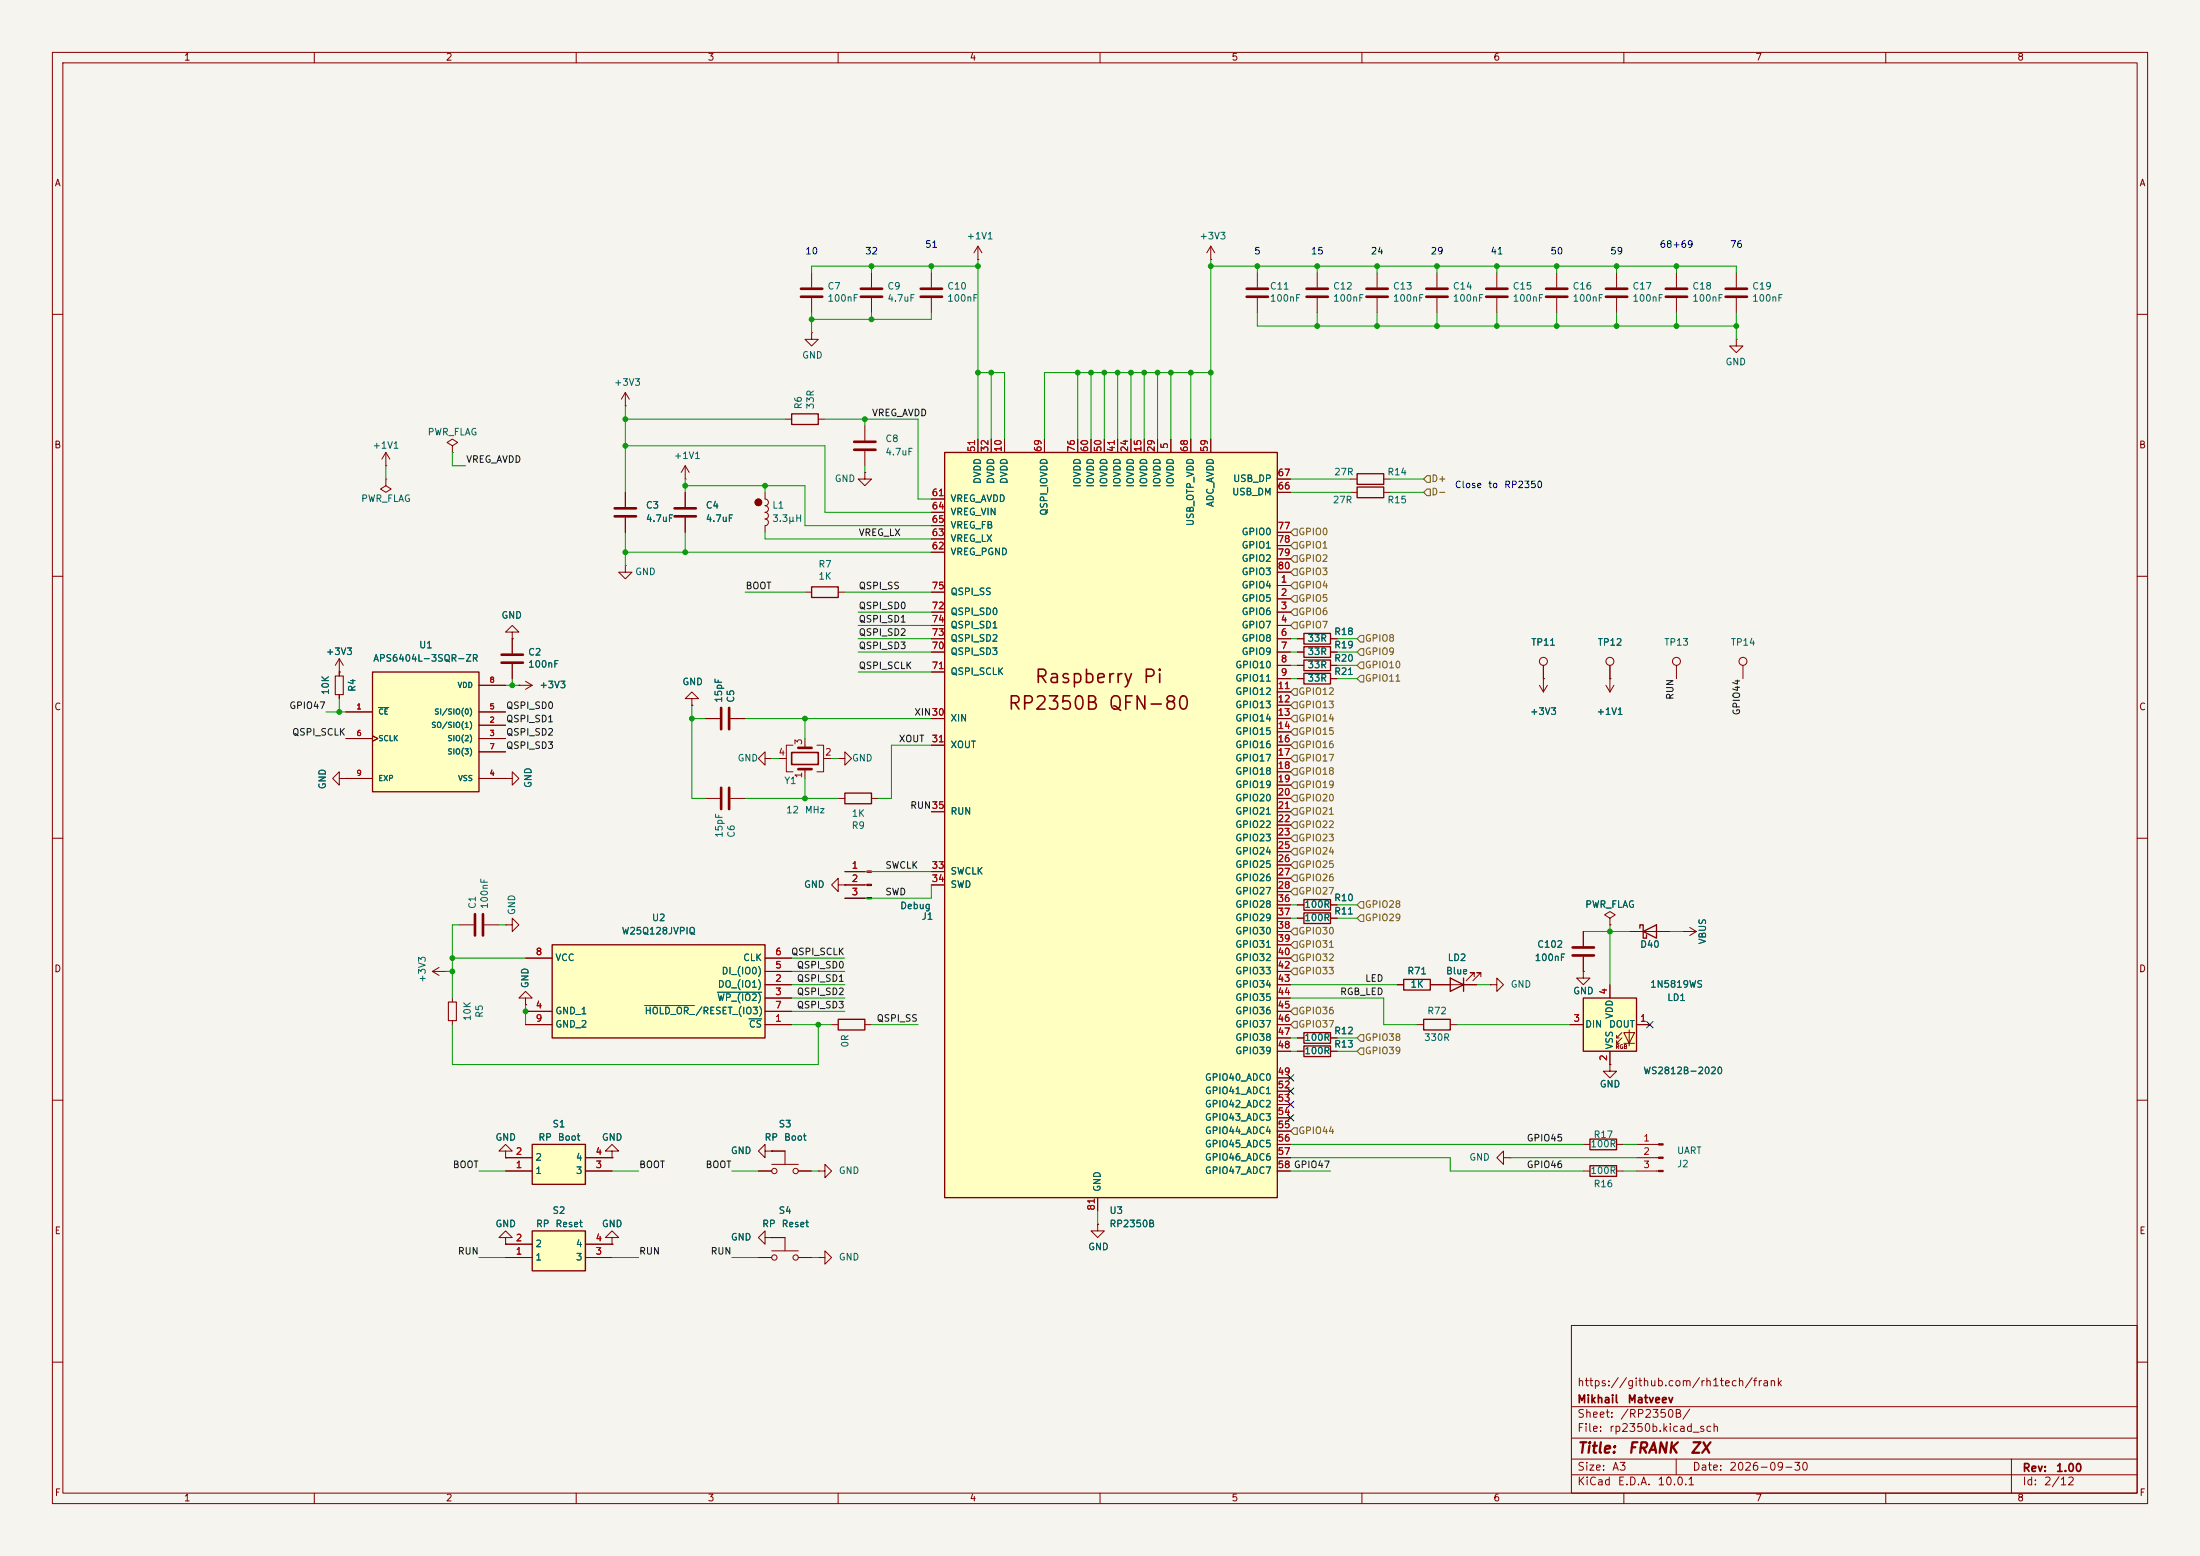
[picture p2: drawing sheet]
<svg xmlns="http://www.w3.org/2000/svg" width="420mm" height="297mm" viewBox="0 0 420 297" stroke-linecap="round" stroke-linejoin="round" font-family="sans-serif">
<path d="M0 0h420v297h-420z" fill="#f5f4ef" stroke="#f5f4ef" stroke-width=".19"/>
<g fill="none" stroke="#840000" stroke-width=".19">
<path d="M10 10h400v277h-400zM12 12h396v273h-396zM60 10v2M110 10v2M160 10v2M210 10v2M260 10v2M310 10v2M360 10v2M251.5 52.1v2.8M251.5 56.9v2.8M10 60h2"/>
<path d="M408 60h2M10 110h2M408 110h2M10 160h2M146 144.8v1.3l-1.2-1.3 1.2-1.3v1.3h1.3M147.3 144.8h.1M148.6 144.8h1.5M151.4 142.2h-1.3v5.1h1.3M153.7 141v1.7M153.7 146.8v1.8M156 142.2h1.2v5.1h-1.2M157.2 144.8h1.5"/>
<path d="M160 144.8h1.3v1.3l1.3-1.3-1.3-1.3v1.3M160 144.8h.1M160 152.4h1.3M166.4 152.4h1.2M408 160h2M160 168.9v-1.3l-1.3 1.3 1.3 1.3v-1.3h1.3M161.3 168.9h.1M158.7 195.6h1.3M165.1 195.6h1.3M10 210h2M312.4 218.4h4.2M408 210h2"/>
<path d="M156.2 223.5h1.3v-1.3l1.2 1.3-1.2 1.3v-1.3M156.2 223.5h.1M312.4 221h4.2M312.4 223.5h4.2M300 253h108v32h-108zM10 260h2M300 278.5h108M300 274.5h108M300 268.5h108M320 278.5v3M384 278.5v6.5M408 260h2"/>
<path d="M60 285v2M110 285v2M160 285v2M210 285v2M260 285v2M300 281.5h108M310 285v2M360 285v2"/>
</g>
<g fill="#840000" stroke="#840000" stroke-width=".19">
<path d="M316.6 218.3h.9v.3h-.9z"/>
<path d="M316.6 220.9h.9v.2h-.9z"/>
<path d="M316.6 223.4h.9v.2h-.9z"/>
<circle cx="144.8" cy="95.9" r=".63"/>
</g>
<path d="M161.3 151.4h5.1v2h-5.1zM160 194.6h5.1v2h-5.1z" fill="none" stroke="#840000" stroke-width=".25"/>
<path d="M249.4 55.1h4.1M249.4 56.6h4.1M152.4 146.8h2.5M152.4 142.7h2.5" fill="none" stroke="#840000" stroke-width=".51"/>
<path d="M151.1 143.6h5.1v2.3h-5.1z" fill="none" stroke="#840000" stroke-width=".3"/>
<path d="M180.3 86.4h63.5v142.2h-63.5z" fill="#ffffc2"/>
<path d="M180.3 86.4h63.5v142.2h-63.5zM313.1 177.2v-.7h.6v2.6h.6v-.7M313.7 177.8l2.5-1.3v2.6z" fill="none" stroke="#840000" stroke-width=".25"/>
<g fill="none" stroke="#840000" stroke-width=".19">
<path d="M274.3 52.1v2.8M274.3 56.9v2.8M297.2 52.1v2.8M297.2 56.9v2.8M320 52.1v2.8M320 56.9v2.8M331.5 52.1v2.8M331.5 56.9v2.8M331.5 64.8v1.2h-1.3l1.3 1.3 1.2-1.3h-1.2M331.5 64.8h.1M177.8 95.3h2.5M177.8 97.8h2.5"/>
<path d="M186.7 83.8v2.6M189.2 83.8v2.6M191.8 83.8v2.6M199.4 83.8v2.6M205.7 83.8v2.6M208.3 83.8v2.6M210.8 83.8v2.6M213.4 83.8v2.6M215.9 83.8v2.6M218.4 83.8v2.6M221 83.8v2.6M223.5 83.8v2.6"/>
<path d="M227.3 83.8v2.6M231.1 83.8v2.6M243.8 94h2.6M243.8 91.4h2.6M177.8 116.8h2.5M177.8 119.4h2.5M177.8 105.4h2.5M177.8 102.9h2.5M177.8 100.3h2.5M177.8 113h2.5M243.8 111.8h2.6M243.8 114.3h2.6"/>
<path d="M243.8 116.8h2.6M243.8 119.4h2.6M243.8 101.6h2.6M243.8 104.1h2.6M243.8 106.7h2.6M243.8 109.2h2.6M177.8 121.9h2.5M177.8 124.5h2.5M177.8 137.2h2.5M177.8 128.3h2.5M243.8 121.9h2.6M243.8 124.5h2.6"/>
<path d="M243.8 127h2.6M243.8 129.5h2.6M243.8 132.1h2.6M243.8 134.6h2.6M243.8 137.2h2.6M243.8 139.7h2.6M177.8 142.2h2.5M177.8 154.9h2.5M243.8 142.2h2.6M243.8 144.8h2.6M243.8 147.3h2.6M243.8 149.9h2.6"/>
<path d="M243.8 152.4h2.6M243.8 154.9h2.6M243.8 157.5h2.6M87.6 176.5h2.8M92.5 176.5h2.7M96.5 176.5h1.3v-1.2l1.3 1.2-1.3 1.3v-1.3M96.5 176.5h.1M177.8 166.4h2.5M177.8 168.9h2.5M243.8 160h2.6M243.8 162.6h2.6M243.8 165.1h2.6"/>
<path d="M243.8 167.6h2.6M243.8 170.2h2.6M243.8 172.7h2.6M243.8 175.3h2.6M243.8 177.8h2.6M311.1 177.8h7.7M82.5 185.4h2.6M82.5 185.4l1.3 .8M83.8 184.7l-1.3 .7M85.1 185.4h.1M86.4 190.5v.8M86.4 194.8v.8"/>
<path d="M243.8 180.3h2.6M243.8 182.9h2.6M243.8 185.4h2.6M243.8 188h2.6M243.8 190.5h2.6M243.8 193h2.6M243.8 195.6h2.6M243.8 198.1h2.6M243.8 200.7h2.6M243.8 205.7h2.6M243.8 208.3h2.6M243.8 210.8h2.6"/>
<path d="M243.8 213.4h2.6M243.8 215.9h2.6M243.8 218.4h2.6M116.8 236.2h1.3l-1.3-1.3-1.2 1.3h1.2v1.3M116.8 237.5h.1M146 236.2v-1.3l-1.2 1.3 1.2 1.3v-1.3h1.3M147.3 236.2h.1M147.3 236.2h2.6v2.6M147.3 238.8h5.1M209.5 228.6v2.5M243.8 221h2.6M243.8 223.5h2.6"/>
<path d="M144.8 240h2.5M152.4 240h2.5"/>
<circle cx="147.8" cy="240" r=".51"/>
<circle cx="151.9" cy="240" r=".51"/>
</g>
<path d="M272.3 55.1h4.1M272.3 56.6h4.1M295.1 55.1h4.1M295.1 56.6h4.1M318 55.1h4.1M318 56.6h4.1M329.4 55.1h4.1M329.4 56.6h4.1M90.7 174.5v4.1M92.2 174.5v4.1" fill="none" stroke="#840000" stroke-width=".51"/>
<path d="M85.6 191.3h1.5v3.5h-1.5z" fill="none" stroke="#840000" stroke-width=".2"/>
<path d="M101.6 234.9h10.2v7.7h-10.2z" fill="#ffffc2"/>
<path d="M101.6 234.9h10.2v7.7h-10.2z" fill="none" stroke="#840000" stroke-width=".25"/>
<path d="M285.7 52.1v2.8M285.7 56.9v2.8M96.5 219.7h1.3l-1.3-1.3-1.3 1.3h1.3v1.3M116.8 219.7h1.3l-1.3-1.3-1.2 1.3h1.2v1.3M96.5 236.2h1.3l-1.3-1.3-1.3 1.3h1.3v1.3M96.5 237.5h.1M96.5 221h.1M96.5 237.5h5.1M111.8 237.5h5M116.8 221h.1M96.5 240h5.1M111.8 240h5" fill="none" stroke="#840000" stroke-width=".19"/>
<path d="M283.7 55.1h4.1M283.7 56.6h4.1" fill="none" stroke="#840000" stroke-width=".51"/>
<path d="M101.6 218.4h10.2v7.7h-10.2z" fill="#ffffc2"/>
<path d="M259.1 90.4h5.1v2.1h-5.1zM259.1 93h5.1v2h-5.1zM101.6 218.4h10.2v7.7h-10.2z" fill="none" stroke="#840000" stroke-width=".25"/>
<g fill="none" stroke="#840000" stroke-width=".19">
<path d="M262.9 52.1v2.8M262.9 56.9v2.8M257.8 91.4h1.3M257.8 94h1.3M264.2 91.4h1.2M264.2 94h1.2M146 219.7v-1.3l-1.2 1.3 1.2 1.3v-1.3h1.3M147.3 219.7h.1M147.3 219.7h2.6v2.5M96.5 223.5h5.1M96.5 221h5.1M111.8 223.5h5"/>
<path d="M111.8 221h5M144.8 223.5h2.5M147.3 222.2h5.1M152.4 223.5h2.5"/>
<circle cx="147.8" cy="223.5" r=".51"/>
<circle cx="151.9" cy="223.5" r=".51"/>
</g>
<path d="M260.9 55.1h4M260.9 56.6h4" fill="none" stroke="#840000" stroke-width=".51"/>
<path d="M105.4 180.3h40.6v17.8h-40.6z" fill="#ffffc2"/>
<path d="M105.4 180.3h40.6v17.8h-40.6z" fill="none" stroke="#840000" stroke-width=".25"/>
<g fill="none" stroke="#840000" stroke-width=".19">
<path d="M240 52.1v2.8M240 56.9v2.8M64.8 128.3h.1M64.8 125.7v3.3M64.8 132.6v.8M64.8 125.7l-.8 1.3M64.8 125.7l.7 1.3M64.8 148.6v-1.3l-1.3 1.3 1.3 1.3v-1.3h1.2M66 148.6h.1M100.3 190.5h1.3l-1.3-1.3-1.2 1.3h1.2v1.3M100.3 191.8h.1M100.3 195.6h5.1"/>
<path d="M100.3 193h5.1M100.3 182.9h5.1M146 195.6h5.1M146 188h5.1M146 190.5h5.1M146 193h5.1M146 185.4h5.1M146 182.9h5.1"/>
</g>
<path d="M123.1 191.9h9.4M136.9 189.4h8.5M143 194.5h2.4" fill="none" stroke="#006464" stroke-width=".19"/>
<path d="M238 55.1h4.1M238 56.6h4.1" fill="none" stroke="#840000" stroke-width=".51"/>
<path d="M64 129h1.5v3.6h-1.5z" fill="none" stroke="#840000" stroke-width=".2"/>
<path d="M71.1 128.3h20.3v22.8h-20.3z" fill="#ffffc2"/>
<path d="M71.1 128.3h20.3v22.8h-20.3z" fill="none" stroke="#840000" stroke-width=".25"/>
<g fill="none" stroke="#840000" stroke-width=".19">
<path d="M186.7 49.5h.1M186.7 47l-.8 1.3M186.7 47l.8 1.3M186.7 47v2.5M231.1 49.5h.1M231.1 47l-.7 1.3M231.1 47l.8 1.3M231.1 47v2.5M73.7 91.4v1.3l1 .6-1 .7-1.1-.7 1.1-.6M73.7 91.4h.1M73.7 88.9h.1M73.7 86.4l-.8 1.2"/>
<path d="M73.7 86.4l.7 1.2M73.7 86.4v2.5M86.4 85.1l1-.6-1-.7-1.1 .7 1.1 .6v1.3M86.4 86.4h.1M119.4 94v2.8M119.4 98.8v2.8M66 135.9h5.1M91.4 135.9h5.1M91.4 138.4h5.1M91.4 130.8h5.1M97.8 120.7h1.3l-1.3-1.3-1.3 1.3h1.3v1.2M97.8 121.9h.1"/>
<path d="M97.8 121.9v2.8M97.8 126.7v2.8M99.1 130.8h.1M99.1 130.8h2.5M100.3 130l1.3 .8M101.6 130.8l-1.3 .8M132.1 133.4h-1.3l1.3-1.3 1.2 1.3h-1.2v1.2M132.1 134.6h.1M134.6 137.2h2.8M139.4 137.2h2.8M66 141h5.1M66 148.6h5.1"/>
<path d="M71.1 140.5l1 .5-1 .5M91.4 141h5.1M91.4 148.6h5.1M91.4 143.5h5.1M96.5 148.6h1.3v-1.3l1.3 1.3-1.3 1.3v-1.3M96.5 148.6h.1M134.6 152.4h2.8M139.4 152.4h2.8"/>
</g>
<path d="M72.2 135.1h2" fill="none" stroke="#006464" stroke-width=".19"/>
<path d="M117.3 97h4.1M117.3 98.6h4.1M95.8 125h4M95.8 126.5h4M137.7 135.1v4.1M139.2 135.1v4.1M137.7 150.4v4M139.2 150.4v4" fill="none" stroke="#840000" stroke-width=".51"/>
<path d="M302.3 190.5h10.1v10.2h-10.1z" fill="#ffffc2"/>
<g fill="none" stroke="#840000" stroke-width=".19">
<path d="M154.9 52.1v2.8M154.9 56.9v2.8M166.4 52.1v2.8M166.4 56.9v2.8M177.8 52.1v2.8M177.8 56.9v2.8M308.6 52.1v2.8M308.6 56.9v2.8M119.4 77.5h.1M119.4 74.9l-.8 1.3M119.4 74.9l.7 1.3M119.4 74.9v2.6"/>
<path d="M154.9 63.5v1.3h1.3l-1.3 1.2-1.2-1.2h1.2M154.9 63.5h.1M119.4 94v2.8M119.4 98.8v2.8M130.8 91.4h.1M130.8 88.9l-.8 1.3M130.8 88.9l.8 1.3M130.8 88.9v2.5M130.8 94v2.8M130.8 98.8v2.8M146 94v1.3a.64 .64 0 0 1 .7 .6 .64 .64 0 0 1-.7 .6M146 96.5a.64 .64 0 0 1 .7 .7 .64 .64 0 0 1-.7 .6 .64 .64 0 0 1 .7 .6 .64 .64 0 0 1-.7 .7 .64 .64 0 0 1 .7 .6 .64 .64 0 0 1-.7 .6v1.3"/>
<path d="M149.9 80h1.2M156.2 80h1.3M165.1 90.2v1.2h1.3l-1.3 1.3-1.3-1.3h1.3M165.1 90.2h.1M165.1 81.3v2.8M165.1 86.1v2.8M177.8 95.3h2.5M177.8 97.8h2.5M186.7 83.8v2.6M189.2 83.8v2.6M191.8 83.8v2.6M199.4 83.8v2.6"/>
<path d="M205.7 83.8v2.6M208.3 83.8v2.6M210.8 83.8v2.6M213.4 83.8v2.6M215.9 83.8v2.6M218.4 83.8v2.6M221 83.8v2.6M223.5 83.8v2.6M227.3 83.8v2.6M231.1 83.8v2.6M243.8 94h2.6M243.8 91.4h2.6"/>
<path d="M119.4 108v1.2h-1.3l1.3 1.3 1.2-1.3h-1.2M119.4 108h.1M153.7 113h1.2M160 113h1.3M177.8 113h2.5M177.8 116.8h2.5M177.8 119.4h2.5M177.8 105.4h2.5M177.8 102.9h2.5M177.8 100.3h2.5M243.8 111.8h2.6M243.8 114.3h2.6"/>
<path d="M243.8 116.8h2.6M243.8 119.4h2.6M243.8 101.6h2.6M243.8 104.1h2.6M243.8 106.7h2.6M243.8 109.2h2.6M64.8 128.3h.1M64.8 128.3v.7M64.8 132.6v.8M66 135.9h5.1M91.4 135.9h5.1M91.4 138.4h5.1"/>
<path d="M91.4 130.8h5.1M97.8 121.9h.1M97.8 121.9v2.8M97.8 126.7v2.8M99.1 130.8h.1M132.1 134.6h.1M134.6 137.2h2.8M139.4 137.2h2.8M177.8 124.5h2.5M177.8 121.9h2.5M177.8 137.2h2.5M177.8 128.3h2.5"/>
<path d="M243.8 129.5h2.6M243.8 127h2.6M243.8 124.5h2.6M243.8 121.9h2.6M243.8 132.1h2.6M243.8 134.6h2.6M243.8 137.2h2.6M243.8 139.7h2.6M247.6 129.5h1.3M247.6 127h1.3M247.6 124.5h1.3M247.6 121.9h1.3"/>
<path d="M254 129.5h1.3M254 127h1.3M254 124.5h1.3M254 121.9h1.3M293.9 130.8l.7 1.3M294.6 129.5h.1M294.6 127v5.1M295.4 130.8l-.8 1.3M306.6 130.8l.7 1.3M307.3 129.5h.1M307.3 127v5.1M308.1 130.8l-.8 1.3"/>
<path d="M320 127v2.5M332.7 127v2.5M66 148.6h.1M66 141h5.1M66 148.6h5.1M71.1 140.5l1 .5-1 .5M91.4 141h5.1M91.4 148.6h5.1M91.4 143.5h5.1M96.5 148.6h.1M177.8 142.2h2.5M177.8 154.9h2.5"/>
<path d="M243.8 142.2h2.6M243.8 144.8h2.6M243.8 147.3h2.6M243.8 149.9h2.6M243.8 152.4h2.6M243.8 154.9h2.6M243.8 157.5h2.6M161.3 168.9h.1M161.3 166.4h4.2M161.3 168.9h4.2M161.3 171.5h4.2M177.8 166.4h2.5"/>
<path d="M177.8 168.9h2.5M243.8 177.8h2.6M243.8 172.7h2.6M243.8 175.3h2.6M243.8 160h2.6M243.8 162.6h2.6M243.8 165.1h2.6M243.8 167.6h2.6M243.8 170.2h2.6M247.6 172.7h1.3M247.6 175.3h1.3M254 172.7h1.3"/>
<path d="M254 175.3h1.3M302.3 177.8v2.8M307.3 175.3l1.1-.7-1.1-.6-1 .6 1 .7v1.2M307.3 176.5h.1M311.1 177.8h2.6M316.2 177.8h2.6M321.3 177.8h.1M321.3 177.8h2.5M322.6 177l1.2 .8M323.8 177.8l-1.2 .8M100.3 191.8h.1M100.3 195.6h5.1"/>
<path d="M100.3 182.9h5.1M100.3 193h5.1M146 195.6h5.1M146 188h5.1M146 182.9h5.1M146 185.4h5.1M146 190.5h5.1M146 193h5.1M243.8 198.1h2.6M243.8 195.6h2.6M243.8 188h2.6M243.8 180.3h2.6"/>
<path d="M243.8 182.9h2.6M243.8 185.4h2.6M243.8 190.5h2.6M243.8 193h2.6M247.6 198.1h1.3M254 198.1h1.3M266.7 188h1.3M270.5 195.6h1.3M273 188h8.9M276.9 195.6h1.2M281.4 186.4v-.7h-.7h.7l-1.5 1.5M282.7 186.4v-.7h-.8h.8l-1.5 1.5"/>
<path d="M284.5 188h1.2v-1.3l1.3 1.3-1.3 1.2v-1.2M284.5 188h.1M299.7 195.6h2.6M302.3 185.4v1.3h1.2l-1.2 1.3-1.3-1.3h1.3M302.3 185.4h.1M302.3 182.6v2.8M307.3 188v2.5M308.6 198.1h.5M308.6 199.1h.5M309.6 197.1l-1 1v-.5M309.6 198.1l-1 1v-.5M310 197.1h2l-1 2z"/>
<path d="M310 199.1h2M311 196.6v3M312.4 195.6h2.6M147.3 219.7h.1M147.3 219.7h2.6M243.8 218.4h2.6M243.8 200.7h2.6M243.8 205.7h2.6M243.8 208.3h2.6M243.8 210.8h2.6M243.8 213.4h2.6M243.8 215.9h2.6"/>
<path d="M247.6 200.7h1.3M254 200.7h1.3M302.3 218.4h1.2M307.3 203.2v1.3h1.3l-1.3 1.2-1.2-1.2h1.2M307.3 203.2h.1M307.3 200.7v2.5M308.6 218.4h1.3M96.5 221h.1M96.5 237.5h.1M96.5 223.5h5.1M96.5 221h5.1M96.5 237.5h5.1"/>
<path d="M111.8 223.5h5M111.8 221h5M111.8 237.5h5M116.8 221h.1M116.8 237.5h.1M144.8 223.5h2.5M147.3 236.2h.1M147.3 236.2h2.6M152.4 223.5h2.5M209.5 233.7v1.2h1.3l-1.3 1.3-1.2-1.3h1.2M209.5 233.7h.1M209.5 228.6v2.5"/>
<path d="M243.8 223.5h2.6M243.8 221h2.6M287 221v-1.3l-1.3 1.3 1.3 1.2v-1.2h1.3M288.3 221h.1M302.3 223.5h1.2M308.6 223.5h1.3M96.5 240h5.1M111.8 240h5M144.8 240h2.5M152.4 240h2.5M156.2 240h1.3v-1.2l1.2 1.2-1.2 1.3v-1.3M156.2 240h.1"/>
<circle cx="144.8" cy="95.9" r=".63"/>
<circle cx="294.6" cy="126.2" r=".76"/>
<circle cx="307.3" cy="126.2" r=".76"/>
<circle cx="320" cy="126.2" r=".76"/>
<circle cx="332.7" cy="126.2" r=".76"/>
</g>
<g fill="none" stroke="#840000" stroke-width=".25">
<path d="M151.1 79h5.1v2h-5.1zM154.9 112h5.1v2h-5.1zM248.9 128.5h5.1v2.1h-5.1zM248.9 126h5.1v2h-5.1zM248.9 123.4h5.1v2.1h-5.1zM248.9 120.9h5.1v2h-5.1zM248.9 171.7h5.1v2h-5.1zM248.9 174.2h5.1v2.1h-5.1zM248.9 197.1h5.1v2h-5.1zM248.9 199.6h5.1v2.1h-5.1zM268 186.9h5v2.1h-5zM271.8 194.6h5.1v2h-5.1z"/>
<path d="M276.9 186.7l2.5 1.3-2.5 1.2zM279.4 186.7v2.5M302.3 190.5h10.1v10.2h-10.1zM303.5 217.4h5.1v2.1h-5.1zM303.5 222.5h5.1v2h-5.1z"/>
</g>
<g fill="#840000" stroke="#840000" stroke-width=".19">
<path d="M165.5 166.2h.9v.3h-.9z"/>
<path d="M165.5 168.8h.9v.2h-.9z"/>
<path d="M165.5 171.3h.9v.3h-.9z"/>
</g>
<g fill="none" stroke="#840000" stroke-width=".51">
<path d="M152.9 55.1h4.1M152.9 56.6h4.1M164.3 55.1h4.1M164.3 56.6h4.1M175.8 55.1h4M175.8 56.6h4M306.6 55.1h4M306.6 56.6h4M128.8 97h4M128.8 98.6h4M163.1 84.3h4M163.1 85.9h4"/>
<path d="M300.2 180.8h4.1M300.2 182.4h4.1"/>
</g>
<g fill="none" stroke="#725600" stroke-width=".19">
<path d="M272.4 90.8h.6v1.3h-.6l-.6-.7zM272.4 93.3h.6v1.3h-.6l-.6-.6zM247 103.5h.6v1.3h-.6l-.6-.7zM247 106h.6v1.3h-.6l-.6-.6zM247 101h.6v1.2h-.6l-.6-.6zM247 111.1h.6v1.3h-.6l-.6-.6zM247 113.7h.6v1.2h-.6l-.6-.6zM247 118.7h.6v1.3h-.6l-.6-.6zM247 116.2h.6v1.3h-.6l-.6-.7zM247 108.6h.6v1.3h-.6l-.6-.7zM247 136.5h.6v1.3h-.6l-.6-.6zM247 139.1h.6v1.2h-.6l-.6-.6z"/>
<path d="M247 134h.6v1.3h-.6l-.6-.7zM247 131.4h.6v1.3h-.6l-.6-.6zM259.7 123.8h.6v1.3h-.6l-.6-.6zM259.7 128.9h.6v1.3h-.6l-.6-.7zM259.7 121.3h.6v1.3h-.6l-.6-.7zM259.7 126.4h.6v1.2h-.6l-.6-.6zM247 159.4h.6v1.3h-.6l-.6-.7zM247 156.8h.6v1.3h-.6l-.6-.6zM247 146.7h.6v1.3h-.6l-.6-.7zM247 144.1h.6v1.3h-.6l-.6-.6zM247 151.8h.6v1.2h-.6l-.6-.6zM247 149.2h.6v1.3h-.6l-.6-.6z"/>
<path d="M247 141.6h.6v1.3h-.6l-.6-.7zM247 154.3h.6v1.3h-.6l-.6-.7zM247 179.7h.6v1.3h-.6l-.6-.7zM247 177.2h.6v1.2h-.6l-.6-.6zM247 167h.6v1.3h-.6l-.6-.7zM247 161.9h.6v1.3h-.6l-.6-.6zM247 164.5h.6v1.2h-.6l-.6-.6zM247 169.5h.6v1.3h-.6l-.6-.6zM259.7 174.6h.6v1.3h-.6l-.6-.6zM259.7 172.1h.6v1.3h-.6l-.6-.7zM247 192.4h.6v1.3h-.6l-.6-.7zM247 194.9h.6v1.3h-.6l-.6-.6z"/>
<path d="M247 182.2h.6v1.3h-.6l-.6-.6zM247 184.8h.6v1.3h-.6l-.6-.7zM259.7 197.5h.6v1.3h-.6l-.6-.7zM247 215.3h.6v1.2h-.6l-.6-.6zM259.7 200h.6v1.3h-.6l-.6-.6z"/>
</g>
<g fill="none" stroke="#009600" stroke-width=".19">
<path d="M154.9 59.7v3.8M166.4 50.8v1.3M166.4 59.7v1.3M177.8 50.8v1.3M177.8 59.7v1.3h-22.9M186.7 49.5v34.3M186.7 50.8h-31.8v1.3M231.1 50.8h100.4v1.3M231.1 49.5v34.3M240 59.7v2.5h91.5M240 50.8v1.3M251.5 50.8v1.3"/>
<path d="M251.5 59.7v2.5M262.9 50.8v1.3M262.9 59.7v2.5M274.3 50.8v1.3M274.3 59.7v2.5M285.7 50.8v1.3M285.7 59.7v2.5M297.2 50.8v1.3M297.2 59.7v2.5M308.6 50.8v1.3M308.6 59.7v2.5M320 50.8v1.3"/>
<path d="M320 59.7v2.5M331.5 59.7v5.1M119.4 77.5v16.5M186.7 71.1h5.1v12.7M189.2 71.1v12.7M205.7 71.1v12.7M208.3 71.1v12.7M210.8 71.1v12.7M213.4 71.1v12.7M215.9 71.1v12.7M218.4 71.1v12.7M221 71.1v12.7"/>
<path d="M223.5 71.1v12.7M227.3 71.1v12.7M231.1 71.1h-31.7v12.7M73.7 88.9v2.5M86.4 86.4v2.5h2.5M119.4 80h30.5M119.4 85.1h38.1v12.7h20.3M130.8 92.7h22.9v7.6h24.1M130.8 91.4v2.6M146 92.7v1.3M157.5 80h17.8v15.3h2.5M165.1 80v1.3"/>
<path d="M165.1 88.9v1.3M246.4 91.4h11.4M246.4 94h11.4M265.4 91.4h6.4M265.4 94h6.4M119.4 105.4h58.4M119.4 101.6v6.4M130.8 101.6v3.8M142.2 113h11.5M146 101.6v1.3h31.8M161.3 113h16.5M163.8 119.4h14"/>
<path d="M163.8 116.8h14M62.2 135.9h3.8M64.8 133.4v2.5M96.5 130.8h2.6M97.8 129.5v1.3M132.1 137.2h2.5M132.1 134.6v17.8h2.5M142.2 137.2h35.6M153.7 137.2v3.8M163.8 124.5h14M163.8 121.9h14M163.8 128.3h14"/>
<path d="M246.4 129.5h1.2M246.4 127h1.2M246.4 124.5h1.2M246.4 121.9h1.2M255.3 129.5h3.8M255.3 127h3.8M255.3 124.5h3.8M255.3 121.9h3.8M142.2 152.4h17.8M147.3 144.8h1.3M153.7 148.6v3.8M158.7 144.8h1.3"/>
<path d="M177.8 142.2h-7.6v10.2h-2.6M87.6 176.5h-1.2v14M95.2 176.5h1.3M161.3 166.4h16.5M177.8 168.9v2.6h-16.5M246.4 175.3h1.2M246.4 172.7h1.2M255.3 175.3h3.8M255.3 172.7h3.8M302.3 177.8h8.8M307.3 176.5v11.5M318.8 177.8h2.5"/>
<path d="M85.1 185.4h1.3M86.4 195.6v7.6h69.8v-7.6M86.4 182.9h13.9M100.3 191.8v3.8M151.1 190.5h10.2M151.1 188h10.2M151.1 195.6h7.6M151.1 185.4h10.2M151.1 182.9h10.2M151.1 193h10.2M166.4 195.6h8.9M246.4 198.1h1.2"/>
<path d="M246.4 190.5h17.8v5.1h6.3M246.4 188h20.3M255.3 198.1h3.8M278.1 195.6h21.6M281.9 188h2.6M246.4 200.7h1.2M246.4 218.4h55.9M255.3 200.7h3.8M309.9 218.4h2.5M91.4 223.5h5.1M116.8 223.5h5.1M139.7 223.5h5.1"/>
<path d="M154.9 223.5h1.3M209.5 231.1v2.6M246.4 223.5h7.6M246.4 221h30.5v2.5h25.4M288.3 221h24.1M309.9 223.5h2.5M91.4 240h5.1M116.8 240h5.1M139.7 240h5.1M154.9 240h1.3"/>
</g>
<path d="M314.4 195l1.2 1.2M315.6 195l-1.2 1.2M245.8 212.8l1.2 1.2M245.8 207.7l1.2 1.2M245.8 205.1l1.2 1.2M245.8 210.2l1.2 1.2M247 212.8l-1.2 1.2M247 207.7l-1.2 1.2M247 205.1l-1.2 1.2M247 210.2l-1.2 1.2" fill="none" stroke="#000084" stroke-width=".19"/>
<path d="M72.2 135.1h2M123.1 191.9h9.4M136.9 189.4h8.5M143 194.5h2.4" fill="none" stroke="#006464" stroke-width=".19"/>
<g fill="#009600" stroke="#009600" stroke-width=".19">
<circle cx="285.7" cy="50.8" r=".46"/>
<circle cx="262.9" cy="50.8" r=".46"/>
<circle cx="262.9" cy="62.2" r=".46"/>
<circle cx="274.3" cy="62.2" r=".46"/>
<circle cx="308.6" cy="62.2" r=".46"/>
<circle cx="274.3" cy="50.8" r=".46"/>
<circle cx="297.2" cy="62.2" r=".46"/>
<circle cx="331.5" cy="62.2" r=".46"/>
<circle cx="285.7" cy="62.2" r=".46"/>
<circle cx="320" cy="62.2" r=".46"/>
<circle cx="308.6" cy="50.8" r=".46"/>
<circle cx="297.2" cy="50.8" r=".46"/>
<circle cx="320" cy="50.8" r=".46"/>
<circle cx="231.1" cy="71.1" r=".46"/>
<circle cx="227.3" cy="71.1" r=".46"/>
<circle cx="251.5" cy="50.8" r=".46"/>
<circle cx="251.5" cy="62.2" r=".46"/>
<circle cx="223.5" cy="71.1" r=".46"/>
<circle cx="215.9" cy="71.1" r=".46"/>
<circle cx="208.3" cy="71.1" r=".46"/>
<circle cx="210.8" cy="71.1" r=".46"/>
<circle cx="213.4" cy="71.1" r=".46"/>
<circle cx="205.7" cy="71.1" r=".46"/>
<circle cx="240" cy="50.8" r=".46"/>
<circle cx="231.1" cy="50.8" r=".46"/>
<circle cx="218.4" cy="71.1" r=".46"/>
<circle cx="221" cy="71.1" r=".46"/>
<circle cx="307.3" cy="177.8" r=".46"/>
<circle cx="189.2" cy="71.1" r=".46"/>
<circle cx="146" cy="92.7" r=".46"/>
<circle cx="153.7" cy="137.2" r=".46"/>
<circle cx="132.1" cy="137.2" r=".46"/>
<circle cx="130.8" cy="92.7" r=".46"/>
<circle cx="130.8" cy="105.4" r=".46"/>
<circle cx="119.4" cy="80" r=".46"/>
<circle cx="119.4" cy="85.1" r=".46"/>
<circle cx="119.4" cy="105.4" r=".46"/>
<circle cx="97.8" cy="130.8" r=".46"/>
<circle cx="64.8" cy="135.9" r=".46"/>
<circle cx="100.3" cy="193" r=".46"/>
<circle cx="86.4" cy="185.4" r=".46"/>
<circle cx="86.4" cy="182.9" r=".46"/>
<circle cx="166.4" cy="50.8" r=".46"/>
<circle cx="177.8" cy="50.8" r=".46"/>
<circle cx="166.4" cy="61" r=".46"/>
<circle cx="186.7" cy="71.1" r=".46"/>
<circle cx="165.1" cy="80" r=".46"/>
<circle cx="154.9" cy="61" r=".46"/>
<circle cx="186.7" cy="50.8" r=".46"/>
<circle cx="153.7" cy="152.4" r=".46"/>
<circle cx="156.2" cy="195.6" r=".46"/>
</g>
<g font-size="2.5" fill="#840000">
<text x="197.4" y="131">Raspberry Pi</text>
<text x="192.2" y="136.1">RP2350B QFN-80</text>
</g>
<g font-size="2" fill="#840000">
<text x="301" y="277.9">Title:</text>
<text x="310.6" y="277.9">FRANK</text>
<text x="322.5" y="277.9">ZX</text>
</g>
<g font-size="1.5" fill="#840000">
<text x="301" y="268.2">Mikhail</text>
<text x="301" y="265">https://github.com/rh1tech/frank</text>
<text x="310.6" y="268.2">Matveev</text>
<text x="301" y="273.7">File:</text>
<text x="301" y="271">Sheet:</text>
<text x="307.1" y="273.7">rp2350b.kicad_sch</text>
<text x="309.2" y="271">/RP2350B/</text>
<text x="301" y="281.1">Size:</text>
<text x="307.6" y="281.1">A3</text>
<text x="323" y="281.1">Date:</text>
<text x="330" y="281.1">2026-09-30</text>
<text x="386" y="281.3">Rev:</text>
<text x="392.4" y="281.3">1.00</text>
<text x="301" y="283.9">KiCad</text>
<text x="308.7" y="283.9">E.D.A.</text>
<text x="316.3" y="283.9">10.0.1</text>
<text x="386" y="283.9">Id:</text>
<text x="390.1" y="283.9">2/12</text>
</g>
<g font-size="1.3" fill="#840000">
<text x="35" y="11.9">1</text>
<text x="85" y="11.9">2</text>
<text x="135" y="11.9">3</text>
<text x="185" y="11.9">4</text>
<text x="235" y="11.9">5</text>
<text x="285" y="11.9">6</text>
<text x="335" y="11.9">7</text>
<text x="385" y="11.9">8</text>
<text x="10.3" y="35.9">A</text>
<text x="408.3" y="35.9">A</text>
<text x="10.3" y="85.9">B</text>
<text x="408.2" y="85.9">B</text>
<text x="10.3" y="135.9">C</text>
<text x="408.2" y="135.9">C</text>
<text x="10.3" y="185.9">D</text>
<text x="408.2" y="185.9">D</text>
<text x="10.3" y="235.9">E</text>
<text x="408.3" y="235.9">E</text>
<text x="10.3" y="285.9">F</text>
<text x="35" y="286.9">1</text>
<text x="85" y="286.9">2</text>
<text x="135" y="286.9">3</text>
<text x="185" y="286.9">4</text>
<text x="235" y="286.9">5</text>
<text x="285" y="286.9">6</text>
<text x="335" y="286.9">7</text>
<text x="385" y="286.9">8</text>
<text x="408.3" y="285.9">F</text>
</g>
<g font-size="1.3" fill="#0000c2">
<text x="176.5" y="47.6">51</text>
<text x="316.7" y="47.6">68+69</text>
<text x="330.2" y="47.6">76</text>
<text x="153.6" y="48.9">10</text>
<text x="165.1" y="48.9">32</text>
<text x="239.3" y="48.9">5</text>
<text x="250.1" y="48.9">15</text>
<text x="261.6" y="48.9">24</text>
<text x="273" y="48.9">29</text>
<text x="284.4" y="48.9">41</text>
<text x="295.9" y="48.9">50</text>
<text x="307.3" y="48.9">59</text>
<text x="277.6" y="93.5">Close</text>
<text x="284" y="93.5">to</text>
<text x="287" y="93.5">RP2350</text>
</g>
<g font-size="1.3" fill="#006464">
<text x="184.4" y="46">+1V1</text>
<text x="228.9" y="46">+3V3</text>
<text x="157.9" y="55.6">C7</text>
<text x="157.9" y="57.9">100nF</text>
<text x="169.3" y="55.6">C9</text>
<text x="169.3" y="57.9">4.7uF</text>
<text x="180.7" y="57.9">100nF</text>
<text x="180.7" y="55.6">C10</text>
<text x="242.3" y="57.9">100nF</text>
<text x="242.3" y="55.6">C11</text>
<text x="254.4" y="57.9">100nF</text>
<text x="254.4" y="55.6">C12</text>
<text x="265.8" y="57.9">100nF</text>
<text x="265.8" y="55.6">C13</text>
<text x="277.3" y="57.9">100nF</text>
<text x="277.3" y="55.6">C14</text>
<text x="288.7" y="57.9">100nF</text>
<text x="288.7" y="55.6">C15</text>
<text x="300.1" y="57.9">100nF</text>
<text x="300.1" y="55.6">C16</text>
<text x="311.5" y="57.9">100nF</text>
<text x="311.5" y="55.6">C17</text>
<text x="323" y="57.9">100nF</text>
<text x="323" y="55.6">C18</text>
<text x="334.4" y="57.9">100nF</text>
<text x="334.4" y="55.6">C19</text>
<text x="153" y="68.8">GND</text>
<text x="329.3" y="70">GND</text>
<text x="117.1" y="73.9">+3V3</text>
<text x="81.5" y="83.4">PWR_FLAG</text>
<text x="153.4" y="78.2" transform="rotate(-90 153.4 78.2)">R6</text>
<text x="155.7" y="78.2" transform="rotate(-90 155.7 78.2)">33R</text>
<text x="71" y="86">+1V1</text>
<text x="128.5" y="87.9">+1V1</text>
<text x="168.9" y="84.7">C8</text>
<text x="168.9" y="87.2">4.7uF</text>
<text x="159.3" y="92.3">GND</text>
<text x="187.6" y="92.5" transform="rotate(-90 187.6 92.5)">DVDD</text>
<text x="190.1" y="92.5" transform="rotate(-90 190.1 92.5)">DVDD</text>
<text x="192.6" y="92.5" transform="rotate(-90 192.6 92.5)">DVDD</text>
<text x="206.6" y="93.1" transform="rotate(-90 206.6 93.1)">IOVDD</text>
<text x="209.1" y="93.1" transform="rotate(-90 209.1 93.1)">IOVDD</text>
<text x="211.7" y="93.1" transform="rotate(-90 211.7 93.1)">IOVDD</text>
<text x="214.2" y="93.1" transform="rotate(-90 214.2 93.1)">IOVDD</text>
<text x="216.8" y="93.1" transform="rotate(-90 216.8 93.1)">IOVDD</text>
<text x="219.3" y="93.1" transform="rotate(-90 219.3 93.1)">IOVDD</text>
<text x="221.8" y="93.1" transform="rotate(-90 221.8 93.1)">IOVDD</text>
<text x="224.4" y="93.1" transform="rotate(-90 224.4 93.1)">IOVDD</text>
<text x="235.1" y="94.8">USB_DM</text>
<text x="235.3" y="92.3">USB_DP</text>
<text x="254.6" y="91">27R</text>
<text x="264.8" y="91">R14</text>
<text x="68.8" y="96.1">PWR_FLAG</text>
<text x="123.2" y="97.4">C3</text>
<text x="123.2" y="99.9">4.7uF</text>
<text x="134.6" y="97.4">C4</text>
<text x="134.6" y="99.9">4.7uF</text>
<text x="147.3" y="97.4">L1</text>
<text x="147.3" y="99.9">3.3µH</text>
<text x="181.4" y="96.1">VREG_AVDD</text>
<text x="181.4" y="98.7">VREG_VIN</text>
<text x="181.4" y="101.2">VREG_FB</text>
<text x="200.3" y="98.5" transform="rotate(-90 200.3 98.5)">QSPI_IOVDD</text>
<text x="228.2" y="100.5" transform="rotate(-90 228.2 100.5)">USB_OTP_VDD</text>
<text x="232" y="96.9" transform="rotate(-90 232 96.9)">ADC_AVDD</text>
<text x="254.3" y="96.4">27R</text>
<text x="264.8" y="96.4">R15</text>
<text x="181.4" y="106.3">VREG_PGND</text>
<text x="181.4" y="103.7">VREG_LX</text>
<text x="236.9" y="102.5">GPIO0</text>
<text x="236.9" y="105">GPIO1</text>
<text x="236.9" y="107.5">GPIO2</text>
<text x="121.2" y="110.1">GND</text>
<text x="156.1" y="108.6">R7</text>
<text x="156.1" y="110.9">1K</text>
<text x="181.4" y="113.9">QSPI_SS</text>
<text x="236.9" y="112.6">GPIO4</text>
<text x="236.9" y="110.1">GPIO3</text>
<text x="95.6" y="118.4">GND</text>
<text x="181.4" y="117.7">QSPI_SD0</text>
<text x="236.9" y="115.2">GPIO5</text>
<text x="236.9" y="117.7">GPIO6</text>
<text x="62.1" y="125.3">+3V3</text>
<text x="79.9" y="124.1">U1</text>
<text x="100.7" y="125.4">C2</text>
<text x="181.4" y="125.3">QSPI_SD3</text>
<text x="181.4" y="122.8">QSPI_SD2</text>
<text x="181.4" y="120.2">QSPI_SD1</text>
<text x="236.9" y="120.2">GPIO7</text>
<text x="236.9" y="122.8">GPIO8</text>
<text x="236.9" y="125.3">GPIO9</text>
<text x="249.5" y="125.3">33R</text>
<text x="249.5" y="122.8">33R</text>
<text x="254.6" y="124.1">R19</text>
<text x="254.6" y="121.5">R18</text>
<text x="292.2" y="123.5">TP11</text>
<text x="304.9" y="123.5">TP12</text>
<text x="317.6" y="123.5">TP13</text>
<text x="330.3" y="123.5">TP14</text>
<text x="71.1" y="126.6">APS6404L-3SQR-ZR</text>
<text x="100.7" y="127.7">100nF</text>
<text x="102.9" y="131.7">+3V3</text>
<text x="130.2" y="131.1">GND</text>
<text x="181.4" y="129.1">QSPI_SCLK</text>
<text x="235.7" y="127.9">GPIO10</text>
<text x="235.7" y="130.4">GPIO11</text>
<text x="249.5" y="130.4">33R</text>
<text x="249.5" y="127.9">33R</text>
<text x="254.6" y="129.1">R21</text>
<text x="254.6" y="126.6">R20</text>
<text x="63.1" y="132.8" transform="rotate(-90 63.1 132.8)">10K</text>
<text x="68.2" y="132.2" transform="rotate(-90 68.2 132.2)">R4</text>
<text x="138.2" y="134.2" transform="rotate(-90 138.2 134.2)">15pF</text>
<text x="140.5" y="134.2" transform="rotate(-90 140.5 134.2)">C5</text>
<text x="235.7" y="132.9">GPIO12</text>
<text x="235.7" y="135.5">GPIO13</text>
<text x="292" y="136.8">+3V3</text>
<text x="304.7" y="136.8">+1V1</text>
<text x="181.4" y="138">XIN</text>
<text x="181.4" y="143.1">XOUT</text>
<text x="235.7" y="138">GPIO14</text>
<text x="235.7" y="140.6">GPIO15</text>
<text x="235.7" y="143.1">GPIO16</text>
<text x="140.7" y="145.6">GND</text>
<text x="149.6" y="150">Y1</text>
<text x="162.6" y="145.6">GND</text>
<text x="235.7" y="145.6">GPIO17</text>
<text x="235.7" y="148.2">GPIO18</text>
<text x="62.5" y="150.8" transform="rotate(-90 62.5 150.8)">GND</text>
<text x="101.8" y="150.5" transform="rotate(-90 101.8 150.5)">GND</text>
<text x="150" y="155.5">12</text>
<text x="153.6" y="155.5">MHz</text>
<text x="181.4" y="155.8">RUN</text>
<text x="235.7" y="150.7">GPIO19</text>
<text x="235.7" y="153.3">GPIO20</text>
<text x="235.7" y="155.8">GPIO21</text>
<text x="138.3" y="160" transform="rotate(-90 138.3 160)">15pF</text>
<text x="140.6" y="160" transform="rotate(-90 140.6 160)">C6</text>
<text x="162.5" y="158.5">R9</text>
<text x="162.5" y="156.2">1K</text>
<text x="235.7" y="158.3">GPIO22</text>
<text x="235.7" y="160.9">GPIO23</text>
<text x="181.4" y="167.2">SWCLK</text>
<text x="235.7" y="163.4">GPIO24</text>
<text x="235.7" y="166">GPIO25</text>
<text x="91.1" y="173.6" transform="rotate(-90 91.1 173.6)">C1</text>
<text x="93.4" y="173.6" transform="rotate(-90 93.4 173.6)">100nF</text>
<text x="153.4" y="169.8">GND</text>
<text x="171.7" y="173.8">Debug</text>
<text x="181.4" y="169.8">SWD</text>
<text x="235.7" y="168.5">GPIO26</text>
<text x="235.7" y="171">GPIO27</text>
<text x="235.7" y="173.6">GPIO28</text>
<text x="248.9" y="173.6">100R</text>
<text x="254.6" y="172.3">R10</text>
<text x="302.5" y="173.6">PWR_FLAG</text>
<text x="98.7" y="174.8" transform="rotate(-90 98.7 174.8)">GND</text>
<text x="118.6" y="178.7">W25Q128JVPIQ</text>
<text x="124.4" y="176.1">U2</text>
<text x="175.8" y="175.9">J1</text>
<text x="235.7" y="176.1">GPIO29</text>
<text x="235.7" y="178.7">GPIO30</text>
<text x="248.9" y="176.1">100R</text>
<text x="254.6" y="174.9">R11</text>
<text x="105.9" y="183.7">VCC</text>
<text x="141.8" y="183.7">CLK</text>
<text x="235.7" y="181.2">GPIO31</text>
<text x="235.7" y="183.7">GPIO32</text>
<text x="276.3" y="183.7">LD2</text>
<text x="292.9" y="183.7">100nF</text>
<text x="293.4" y="181.2">C102</text>
<text x="313" y="181.2">D40</text>
<text x="326" y="180.4" transform="rotate(-90 326 180.4)">VBUS</text>
<text x="81.6" y="187.7" transform="rotate(-90 81.6 187.7)">+3V3</text>
<text x="101.2" y="188.7" transform="rotate(-90 101.2 188.7)">GND</text>
<text x="136.8" y="191.4">WP_(IO2)</text>
<text x="136.9" y="188.8">DO_(IO1)</text>
<text x="137.7" y="186.3">DI_(IO0)</text>
<text x="235.7" y="186.3">GPIO33</text>
<text x="235.7" y="188.8">GPIO34</text>
<text x="235.7" y="191.4">GPIO35</text>
<text x="268.6" y="186.3">R71</text>
<text x="269.2" y="188.8">1K</text>
<text x="275.9" y="186.3">Blue</text>
<text x="288.3" y="188.8">GND</text>
<text x="300.2" y="190.1">GND</text>
<text x="314.9" y="188.8">1N5819WS</text>
<text x="318.2" y="191.4">LD1</text>
<text x="90.2" y="195" transform="rotate(-90 90.2 195)">10K</text>
<text x="92.5" y="194.4" transform="rotate(-90 92.5 194.4)">R5</text>
<text x="105.9" y="193.9">GND_1</text>
<text x="105.9" y="196.4">GND_2</text>
<text x="123" y="193.9">HOLD_OR_/RESET_(IO3)</text>
<text x="142.9" y="196.4">CS</text>
<text x="235.7" y="193.9">GPIO36</text>
<text x="235.7" y="196.4">GPIO37</text>
<text x="254.6" y="197.7">R12</text>
<text x="272.4" y="193.9">R72</text>
<text x="302.5" y="196.4">DIN</text>
<text x="307.1" y="196.4">DOUT</text>
<text x="308.2" y="194.6" transform="rotate(-90 308.2 194.6)">VDD</text>
<text x="162.3" y="200.1" transform="rotate(-90 162.3 200.1)">0R</text>
<text x="235.7" y="199">GPIO38</text>
<text x="235.7" y="201.5">GPIO39</text>
<text x="248.9" y="199">100R</text>
<text x="248.9" y="201.5">100R</text>
<text x="254.6" y="200.3">R13</text>
<text x="271.8" y="199">330R</text>
<text x="308.2" y="200.4" transform="rotate(-90 308.2 200.4)">VSS</text>
<text x="229.9" y="206.6">GPIO40_ADC0</text>
<text x="229.9" y="209.1">GPIO41_ADC1</text>
<text x="305.3" y="207.9">GND</text>
<text x="313.6" y="205.3">WS2812B-2020</text>
<text x="105.4" y="215.5">S1</text>
<text x="148.5" y="215.5">S3</text>
<text x="229.9" y="211.7">GPIO42_ADC2</text>
<text x="229.9" y="214.2">GPIO43_ADC3</text>
<text x="94.5" y="218">GND</text>
<text x="102.1" y="221.8">2</text>
<text x="102.7" y="218">RP</text>
<text x="106.4" y="218">Boot</text>
<text x="109.8" y="221.8">4</text>
<text x="114.8" y="218">GND</text>
<text x="139.4" y="220.6">GND</text>
<text x="145.9" y="218">RP</text>
<text x="149.6" y="218">Boot</text>
<text x="229.9" y="216.8">GPIO44_ADC4</text>
<text x="229.9" y="219.3">GPIO45_ADC5</text>
<text x="229.9" y="221.8">GPIO46_ADC6</text>
<text x="280.4" y="221.8">GND</text>
<text x="303.5" y="219.3">100R</text>
<text x="304.1" y="217.5">R17</text>
<text x="320" y="220.6">UART</text>
<text x="102.1" y="224.4">1</text>
<text x="109.8" y="224.4">3</text>
<text x="160" y="224.4">GND</text>
<text x="210.4" y="227.6" transform="rotate(-90 210.4 227.6)">GND</text>
<text x="229.9" y="224.4">GPIO47_ADC7</text>
<text x="303.5" y="224.4">100R</text>
<text x="304.1" y="226.9">R16</text>
<text x="320" y="223.1">J2</text>
<text x="105.4" y="232">S2</text>
<text x="148.5" y="232">S4</text>
<text x="211.7" y="232">U3</text>
<text x="94.5" y="234.5">GND</text>
<text x="102.1" y="238.4">2</text>
<text x="102.2" y="234.5">RP</text>
<text x="105.9" y="234.5">Reset</text>
<text x="109.8" y="238.4">4</text>
<text x="114.8" y="234.5">GND</text>
<text x="139.4" y="237.1">GND</text>
<text x="145.4" y="234.5">RP</text>
<text x="149.1" y="234.5">Reset</text>
<text x="207.6" y="238.9">GND</text>
<text x="211.7" y="234.5">RP2350B</text>
<text x="102.1" y="240.9">1</text>
<text x="109.8" y="240.9">3</text>
<text x="160" y="240.9">GND</text>
</g>
<g font-size="1.3" fill="#0f0f0f">
<text x="166.4" y="79.7">VREG_AVDD</text>
<text x="88.9" y="88.6">VREG_AVDD</text>
<text x="163.8" y="102.6">VREG_LX</text>
<text x="142.2" y="112.8">BOOT</text>
<text x="163.8" y="112.8">QSPI_SS</text>
<text x="163.8" y="119.1">QSPI_SD1</text>
<text x="163.8" y="116.6">QSPI_SD0</text>
<text x="163.8" y="124.2">QSPI_SD3</text>
<text x="163.8" y="121.7">QSPI_SD2</text>
<text x="163.8" y="128">QSPI_SCLK</text>
<text x="55.1" y="135.6">GPIO47</text>
<text x="96.5" y="135.6">QSPI_SD0</text>
<text x="174.5" y="136.9">XIN30</text>
<text x="319.8" y="133.7" transform="rotate(-90 319.8 133.7)">RUN</text>
<text x="332.5" y="136.6" transform="rotate(-90 332.5 136.6)">GPIO44</text>
<text x="55.7" y="140.7">QSPI_SCLK</text>
<text x="96.5" y="143.2">QSPI_SD3</text>
<text x="96.5" y="140.7">QSPI_SD2</text>
<text x="96.5" y="138.2">QSPI_SD1</text>
<text x="171.5" y="142">XOUT</text>
<text x="173.7" y="154.7">RUN35</text>
<text x="168.9" y="166.1">SWCLK</text>
<text x="168.9" y="171.2">SWD</text>
<text x="150.9" y="182.6">QSPI_SCLK</text>
<text x="152" y="185.2">QSPI_SD0</text>
<text x="152" y="187.7">QSPI_SD1</text>
<text x="152" y="190.2">QSPI_SD2</text>
<text x="255.7" y="190.2">RGB_LED</text>
<text x="260.5" y="187.7">LED</text>
<text x="152" y="192.8">QSPI_SD3</text>
<text x="167.3" y="195.3">QSPI_SS</text>
<text x="291.4" y="218.2">GPIO45</text>
<text x="86.3" y="223.3">BOOT</text>
<text x="121.9" y="223.3">BOOT</text>
<text x="134.6" y="223.3">BOOT</text>
<text x="291.4" y="223.3">GPIO46</text>
<text x="87.3" y="239.8">RUN</text>
<text x="121.9" y="239.8">RUN</text>
<text x="135.6" y="239.8">RUN</text>
</g>
<g font-size="1.3" fill="#a90000">
<text x="186.4" y="86.4" transform="rotate(-90 186.4 86.4)">51</text>
<text x="189" y="86.4" transform="rotate(-90 189 86.4)">32</text>
<text x="191.5" y="86.4" transform="rotate(-90 191.5 86.4)">10</text>
<text x="199.1" y="86.4" transform="rotate(-90 199.1 86.4)">69</text>
<text x="205.5" y="86.4" transform="rotate(-90 205.5 86.4)">76</text>
<text x="208" y="86.4" transform="rotate(-90 208 86.4)">60</text>
<text x="210.6" y="86.4" transform="rotate(-90 210.6 86.4)">50</text>
<text x="213.1" y="86.4" transform="rotate(-90 213.1 86.4)">41</text>
<text x="215.6" y="86.4" transform="rotate(-90 215.6 86.4)">24</text>
<text x="218.2" y="86.4" transform="rotate(-90 218.2 86.4)">15</text>
<text x="220.7" y="86.4" transform="rotate(-90 220.7 86.4)">29</text>
<text x="223.3" y="85.8" transform="rotate(-90 223.3 85.8)">5</text>
<text x="227.1" y="86.4" transform="rotate(-90 227.1 86.4)">68</text>
<text x="230.9" y="86.4" transform="rotate(-90 230.9 86.4)">59</text>
<text x="177.8" y="95">61</text>
<text x="243.8" y="93.7">66</text>
<text x="243.8" y="91.2">67</text>
<text x="177.8" y="97.5">64</text>
<text x="177.8" y="100.1">65</text>
<text x="243.8" y="101.3">77</text>
<text x="177.8" y="105.2">62</text>
<text x="177.8" y="102.6">63</text>
<text x="243.8" y="103.9">78</text>
<text x="243.8" y="106.4">79</text>
<text x="177.8" y="112.8">75</text>
<text x="243.8" y="109">80</text>
<text x="244.4" y="111.5">1</text>
<text x="177.8" y="116.6">72</text>
<text x="177.8" y="119.1">74</text>
<text x="244.4" y="114">2</text>
<text x="244.4" y="116.6">3</text>
<text x="244.4" y="119.1">4</text>
<text x="177.8" y="124.2">70</text>
<text x="177.8" y="121.7">73</text>
<text x="244.4" y="121.7">6</text>
<text x="244.4" y="124.2">7</text>
<text x="177.8" y="128">71</text>
<text x="243.8" y="131.8">11</text>
<text x="244.4" y="126.7">8</text>
<text x="244.4" y="129.3">9</text>
<text x="177.8" y="136.9">30</text>
<text x="243.8" y="134.4">12</text>
<text x="243.8" y="136.9">13</text>
<text x="153.4" y="142.3" transform="rotate(-90 153.4 142.3)">3</text>
<text x="177.8" y="142">31</text>
<text x="243.8" y="139.4">14</text>
<text x="243.8" y="142">16</text>
<text x="148.5" y="144.5">4</text>
<text x="153.4" y="148.7" transform="rotate(-90 153.4 148.7)">1</text>
<text x="157.4" y="144.5">2</text>
<text x="243.8" y="144.5">17</text>
<text x="243.8" y="147.1">18</text>
<text x="243.8" y="149.6">19</text>
<text x="177.8" y="154.7">35</text>
<text x="243.8" y="152.1">20</text>
<text x="243.8" y="154.7">21</text>
<text x="243.8" y="157.2">22</text>
<text x="243.8" y="159.8">23</text>
<text x="162.5" y="166.1">1</text>
<text x="177.8" y="166.1">33</text>
<text x="243.8" y="162.3">25</text>
<text x="243.8" y="164.8">26</text>
<text x="243.8" y="167.4">27</text>
<text x="162.5" y="168.7">2</text>
<text x="162.5" y="171.2">3</text>
<text x="177.8" y="168.7">34</text>
<text x="243.8" y="169.9">28</text>
<text x="243.8" y="172.5">36</text>
<text x="243.8" y="175">37</text>
<text x="243.8" y="177.5">38</text>
<text x="102.2" y="182.6">8</text>
<text x="147.9" y="185.2">5</text>
<text x="147.9" y="182.6">6</text>
<text x="243.8" y="180.1">39</text>
<text x="243.8" y="182.6">40</text>
<text x="243.8" y="185.2">42</text>
<text x="147.9" y="187.7">2</text>
<text x="147.9" y="190.2">3</text>
<text x="243.8" y="187.7">43</text>
<text x="243.8" y="190.2">44</text>
<text x="307.1" y="189.9" transform="rotate(-90 307.1 189.9)">4</text>
<text x="102.2" y="192.8">4</text>
<text x="102.2" y="195.3">9</text>
<text x="147.9" y="195.3">1</text>
<text x="147.9" y="192.8">7</text>
<text x="243.8" y="192.8">45</text>
<text x="243.8" y="195.3">46</text>
<text x="243.8" y="197.9">47</text>
<text x="300.3" y="195.3">3</text>
<text x="313" y="195.3">1</text>
<text x="243.8" y="200.4">48</text>
<text x="307.1" y="202.6" transform="rotate(-90 307.1 202.6)">2</text>
<text x="243.8" y="205.5">49</text>
<text x="243.8" y="208">52</text>
<text x="243.8" y="210.6">53</text>
<text x="243.8" y="213.1">54</text>
<text x="243.8" y="215.6">55</text>
<text x="98.4" y="220.7">2</text>
<text x="113.6" y="220.7">4</text>
<text x="243.8" y="218.2">56</text>
<text x="243.8" y="220.7">57</text>
<text x="313.6" y="218.2">1</text>
<text x="313.6" y="220.7">2</text>
<text x="98.4" y="223.3">1</text>
<text x="113.6" y="223.3">3</text>
<text x="243.8" y="223.3">58 GPIO47</text>
<text x="243.8" y="223.3">58</text>
<text x="313.6" y="223.3">3</text>
<text x="209.3" y="231.2" transform="rotate(-90 209.3 231.2)">81</text>
<text x="98.4" y="239.8">1</text>
<text x="98.4" y="237.2">2</text>
<text x="113.6" y="239.8">3</text>
<text x="113.6" y="237.2">4</text>
</g>
<g font-size="1.3" fill="#725600">
<text x="273.2" y="92.3">D+</text>
<text x="273.2" y="94.8">D-</text>
<text x="247.8" y="105">GPIO1</text>
<text x="247.8" y="107.5">GPIO2</text>
<text x="247.8" y="102.5">GPIO0</text>
<text x="247.8" y="112.6">GPIO4</text>
<text x="247.8" y="110.1">GPIO3</text>
<text x="247.8" y="115.2">GPIO5</text>
<text x="247.8" y="117.7">GPIO6</text>
<text x="247.8" y="120.2">GPIO7</text>
<text x="260.5" y="125.3">GPIO9</text>
<text x="260.5" y="122.8">GPIO8</text>
<text x="260.5" y="130.4">GPIO11</text>
<text x="260.5" y="127.9">GPIO10</text>
<text x="247.8" y="135.5">GPIO13</text>
<text x="247.8" y="132.9">GPIO12</text>
<text x="247.8" y="143.1">GPIO16</text>
<text x="247.8" y="138">GPIO14</text>
<text x="247.8" y="140.6">GPIO15</text>
<text x="247.8" y="148.2">GPIO18</text>
<text x="247.8" y="145.6">GPIO17</text>
<text x="247.8" y="153.3">GPIO20</text>
<text x="247.8" y="150.7">GPIO19</text>
<text x="247.8" y="155.8">GPIO21</text>
<text x="247.8" y="160.9">GPIO23</text>
<text x="247.8" y="158.3">GPIO22</text>
<text x="247.8" y="163.4">GPIO24</text>
<text x="247.8" y="166">GPIO25</text>
<text x="247.8" y="168.5">GPIO26</text>
<text x="247.8" y="171">GPIO27</text>
<text x="260.5" y="173.6">GPIO28</text>
<text x="247.8" y="178.7">GPIO30</text>
<text x="260.5" y="176.1">GPIO29</text>
<text x="247.8" y="181.2">GPIO31</text>
<text x="247.8" y="183.7">GPIO32</text>
<text x="247.8" y="186.3">GPIO33</text>
<text x="247.8" y="193.9">GPIO36</text>
<text x="247.8" y="196.4">GPIO37</text>
<text x="260.5" y="201.5">GPIO39</text>
<text x="260.5" y="199">GPIO38</text>
<text x="247.8" y="216.8">GPIO44</text>
</g>
<g font-size="1" fill="#006464">
<text x="87.3" y="131.5">VDD</text>
<text x="72.1" y="136.6">CE</text>
<text x="82.8" y="136.6">SI/SIO(0)</text>
<text x="72.1" y="141.7">SCLK</text>
<text x="82.2" y="139.2">SO/SIO(1)</text>
<text x="85.3" y="141.7">SIO(2)</text>
<text x="72.1" y="149.3">EXP</text>
<text x="85.3" y="144.2">SIO(3)</text>
<text x="87.4" y="149.3">VSS</text>
</g>
<g font-size="1" fill="#a90000">
<text x="93.4" y="130.6">8</text>
<text x="68" y="135.6">1</text>
<text x="93.4" y="135.6">5</text>
<text x="68" y="140.7">6</text>
<text x="93.4" y="138.2">2</text>
<text x="93.4" y="140.7">3</text>
<text x="93.4" y="143.3">7</text>
<text x="68" y="148.3">9</text>
<text x="93.4" y="148.3">4</text>
</g>
<text font-size=".8" fill="#840000" x="308.3" y="200.4">RGB</text>
</svg>
